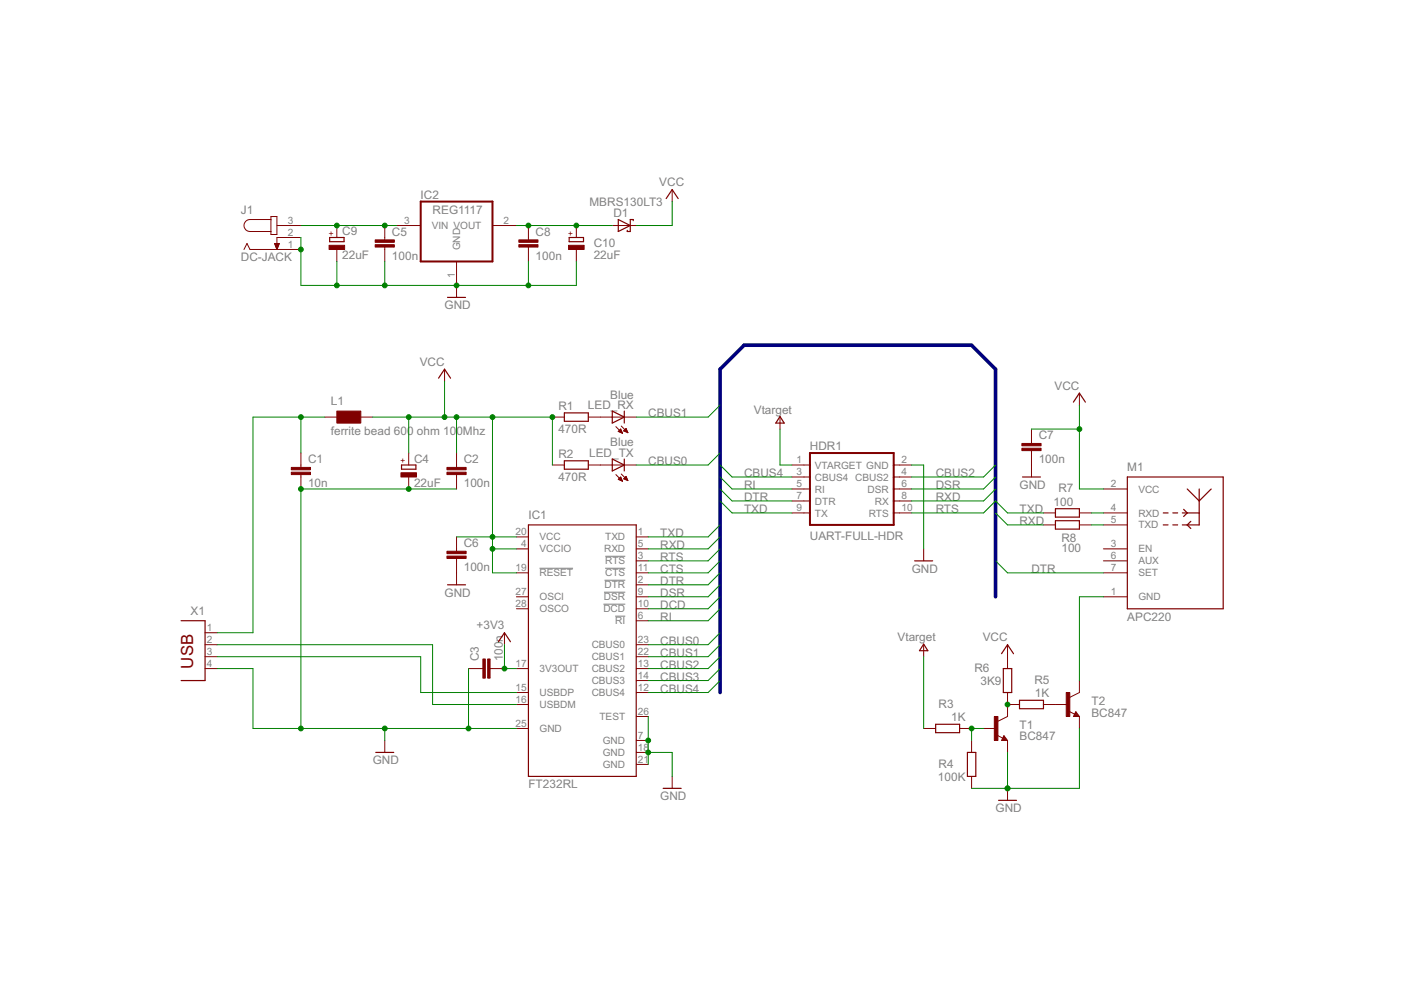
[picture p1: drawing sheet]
<svg xmlns="http://www.w3.org/2000/svg" width="297mm" height="210mm" viewBox="0 0 297 210" stroke-linecap="round" stroke-linejoin="round" font-family="sans-serif">
<g fill="#808080" stroke="#808080" stroke-width=".21">
<path d="M128.3 117.9h4.3z"/>
<path d="M128.3 120.5h4.3z"/>
<path d="M128.2 123h4.4z"/>
<path d="M128.1 125.6h4.5z"/>
<path d="M127.9 128.1h4.7z"/>
<path d="M130.4 130.6h2.2z"/>
<path d="M114.4 120.5h7.1z"/>
</g>
<g fill="#800000" stroke="#800000" stroke-width=".21">
<path d="M233.9 126.5h5.1z"/>
<path d="M233.9 103.7h5.1z"/>
<path d="M233.9 116.4h5.1z"/>
<path d="M233.9 108.8h5.1z"/>
<path d="M233.9 111.3h5.1z"/>
<path d="M233.9 118.9h5.1z"/>
<path d="M233.9 121.5h5.1z"/>
<path d="M109.5 113.8h2.5z"/>
<path d="M109.5 141.8h2.5z"/>
<path d="M109.5 146.8h2.5z"/>
<path d="M109.5 149.4h2.5z"/>
<path d="M109.5 129.1h2.5z"/>
<path d="M109.5 126.5h2.5z"/>
<path d="M134.9 157h2.5z"/>
<path d="M134.9 113.8h2.5z"/>
<path d="M134.9 116.4h2.5z"/>
<path d="M134.9 118.9h2.5z"/>
<path d="M134.9 121.5h2.5z"/>
<path d="M134.9 124h2.5z"/>
<path d="M134.9 126.5h2.5z"/>
<path d="M134.9 129.1h2.5z"/>
<path d="M134.9 131.6h2.5z"/>
<path d="M134.9 136.7h2.5z"/>
<path d="M134.9 139.2h2.5z"/>
<path d="M134.9 141.8h2.5z"/>
<path d="M134.9 144.3h2.5z"/>
<path d="M134.9 146.8h2.5z"/>
<path d="M109.5 116.4h2.5z"/>
<path d="M109.5 121.5h2.5z"/>
<path d="M109.5 154.5h2.5z"/>
<path d="M134.9 159.5h2.5z"/>
<path d="M134.9 151.9h2.5z"/>
<path d="M134.9 162.1h2.5z"/>
<path d="M63.8 96.1v2.5z"/>
<path d="M63.8 101.1v2.6z"/>
<path d="M63.8 98.6v.5z"/>
<path d="M63.8 100.6v.5z"/>
<path d="M96.8 96.1v2.5z"/>
<path d="M96.8 101.1v2.6z"/>
<path d="M96.8 98.6v.5z"/>
<path d="M96.8 100.6v.5z"/>
<path d="M132.4 98.6h2.5z"/>
<path d="M127.3 98.6h2.5z"/>
<path d="M129.8 98.6h2.6z"/>
<path d="M130.6 100.6l1.4 1.4z"/>
<path d="M131.7 100.5l1.4 1.4z"/>
<path d="M131.1 101.6l.9 .4z"/>
<path d="M131.1 101.6l.5-.5z"/>
<path d="M131.6 101.1l.4 .9z"/>
<path d="M131.6 101.9h.3z"/>
<path d="M131.3 101.7h.5z"/>
<path d="M131.1 101.6h.7z"/>
<path d="M131.3 101.5h.4z"/>
<path d="M131.4 101.4h.3z"/>
<path d="M131.5 101.2h.1z"/>
<path d="M132.2 101.5l.9 .4z"/>
<path d="M132.2 101.5l.5-.5z"/>
<path d="M132.7 101l.4 .9z"/>
<path d="M132.7 101.7h.4z"/>
<path d="M132.4 101.6h.6z"/>
<path d="M132.3 101.5h.6z"/>
<path d="M132.4 101.4h.5z"/>
<path d="M132.5 101.2h.3z"/>
<path d="M132.6 101.1h.2z"/>
<path d="M124.7 88.4h2.6z"/>
<path d="M117.1 88.4h2.6z"/>
<path d="M86.7 101.1v2.6z"/>
<path d="M86.7 96.1v2.5z"/>
<path d="M81.6 157v2.5z"/>
<path d="M94.3 78.3v2.5z"/>
<path d="M132.4 88.4h2.5z"/>
<path d="M127.3 88.4h2.5z"/>
<path d="M129.8 88.4h2.6z"/>
<path d="M130.6 90.5l1.4 1.4z"/>
<path d="M131.7 90.3l1.4 1.4z"/>
<path d="M131.1 91.5l.9 .4z"/>
<path d="M131.1 91.5l.5-.5z"/>
<path d="M131.6 91l.4 .9z"/>
<path d="M131.6 91.7h.3z"/>
<path d="M131.4 91.6h.5z"/>
<path d="M131.1 91.5h.7z"/>
<path d="M131.2 91.4h.6z"/>
<path d="M131.3 91.2h.4z"/>
<path d="M131.5 91.1h.2z"/>
<path d="M132.2 91.4l.9 .3z"/>
<path d="M132.2 91.4l.5-.6z"/>
<path d="M132.7 90.8l.4 .9z"/>
<path d="M132.8 91.6h.3z"/>
<path d="M132.5 91.5h.5z"/>
<path d="M132.2 91.4h.7z"/>
<path d="M132.4 91.2h.5z"/>
<path d="M132.5 91.1h.3z"/>
<path d="M132.6 91h.2z"/>
<path d="M43.5 134.2h2.5z"/>
<path d="M43.5 136.7h2.5z"/>
<path d="M43.5 139.2h2.5z"/>
<path d="M43.5 141.8h2.5z"/>
<path d="M68.9 88.4h2.5z"/>
<path d="M76.5 88.4h2.5z"/>
<path d="M124.7 98.6h2.6z"/>
<path d="M117.1 98.6h2.6z"/>
<path d="M58.7 47.8h5.1z"/>
<path d="M58.7 50.4h5.1z"/>
<path d="M58.7 52.9h5.1z"/>
<path d="M53 46.5h4.4z"/>
<path d="M57.4 46.5v2.6z"/>
<path d="M53 49.1h4.4z"/>
<path d="M57.4 49.1v.6z"/>
<path d="M57.4 49.7h1.3z"/>
<path d="M58.7 45.9v3.8z"/>
<path d="M57.4 45.9h1.3z"/>
<path d="M57.4 45.9v.6z"/>
<path d="M53 52.9h5.7z"/>
<path d="M52.4 51.6l.6 1.3z"/>
<path d="M52.4 51.6l-.7 1.3z"/>
<path d="M58.7 50.4v2.5z"/>
<path d="M58.2 51.6l.5 1.3z"/>
<path d="M58.2 51.6h1z"/>
<path d="M59.2 51.6l-.5 1.3z"/>
<path d="M58.6 52.7h.2z"/>
<path d="M58.6 52.5h.3z"/>
<path d="M58.5 52.4h.4z"/>
<path d="M58.5 52.3h.4z"/>
<path d="M58.4 52.2h.6z"/>
<path d="M58.4 52h.7z"/>
<path d="M58.3 51.9h.8z"/>
<path d="M58.3 51.8h.8z"/>
<path d="M58.2 51.7h1z"/>
<path d="M99.3 141.8h2.6z"/>
<path d="M104.4 141.8h2.6z"/>
<path d="M101.9 141.8h.5z"/>
<path d="M103.9 141.8h.5z"/>
<path d="M142.5 164.6v2.6z"/>
<path d="M107 134.2v2.5z"/>
<path d="M167.9 106.2h2.6z"/>
<path d="M167.9 108.8h2.6z"/>
<path d="M190.8 106.2h2.5z"/>
<path d="M190.8 108.8h2.5z"/>
<path d="M190.8 103.7h2.5z"/>
<path d="M167.9 103.7h2.6z"/>
<path d="M170.5 101.1h1.2z"/>
<path d="M170.5 103.7h1.2z"/>
<path d="M189.5 103.7h1.3z"/>
<path d="M189.5 101.1h1.3z"/>
<path d="M189.5 98.6h1.3z"/>
<path d="M190.8 101.1h2.5z"/>
<path d="M167.9 101.1h2.6z"/>
<path d="M167.9 98.6h2.6z"/>
<path d="M190.8 98.6h2.5z"/>
<path d="M170.5 106.2h1.2z"/>
<path d="M170.5 108.8h1.2z"/>
<path d="M189.5 106.2h1.3z"/>
<path d="M189.5 108.8h1.3z"/>
<path d="M170.5 98.6h1.2z"/>
<path d="M195.8 116.4v2.5z"/>
<path d="M84.1 47.8h5.1z"/>
<path d="M104.4 47.8h5.1z"/>
<path d="M96.8 55.4v5.1z"/>
<path d="M81.6 47.8v2.6z"/>
<path d="M81.6 52.9v2.5z"/>
<path d="M81.6 50.4v.5z"/>
<path d="M81.6 52.4v.5z"/>
<path d="M142.5 40.2v2.5z"/>
<path d="M96.8 60.5v2.6z"/>
<path d="M129.8 47.8h2.6z"/>
<path d="M132.4 47.8h2.5z"/>
<path d="M96.8 113.8v2.6z"/>
<path d="M96.8 118.9v2.6z"/>
<path d="M96.8 116.4v.5z"/>
<path d="M96.8 118.4v.5z"/>
<path d="M96.8 121.5v2.5z"/>
<path d="M218.7 91v2.5z"/>
<path d="M218.7 96.1v2.5z"/>
<path d="M218.7 93.5v.5z"/>
<path d="M218.7 95.5v.6z"/>
<path d="M218.7 98.6v2.5z"/>
<path d="M112 47.8v2.6z"/>
<path d="M112 52.9v2.5z"/>
<path d="M112 50.4v.5z"/>
<path d="M112 52.4v.5z"/>
<path d="M71.4 52.9v2.5z"/>
<path d="M71.4 47.8v2.6z"/>
<path d="M208.5 154.5h2.6z"/>
<path d="M213.6 157v2.5z"/>
<path d="M213.6 149.4v2.5z"/>
<path d="M211.6 152.9l2-1z"/>
<path d="M212.9 156l.7 1z"/>
<path d="M212.3 157h1.3z"/>
<path d="M212.9 156l-.6 1z"/>
<path d="M211.4 155.9l1.2 .6z"/>
<path d="M223.8 149.4h2.5z"/>
<path d="M228.9 151.9v2.6z"/>
<path d="M228.9 144.3v2.5z"/>
<path d="M226.8 147.8l2.1-1z"/>
<path d="M228.1 150.9l.8 1z"/>
<path d="M227.6 151.9h1.3z"/>
<path d="M228.1 150.9l-.5 1z"/>
<path d="M226.6 150.8l1.3 .6z"/>
<path d="M195.8 154.5h2.6z"/>
<path d="M203.5 154.5h2.5z"/>
<path d="M206 164.6v2.6z"/>
<path d="M206 157v2.5z"/>
<path d="M213.6 149.4h2.6z"/>
<path d="M221.2 149.4h2.6z"/>
<path d="M213.6 139.2v2.6z"/>
<path d="M213.6 146.8v2.6z"/>
<path d="M213.6 136.7v2.5z"/>
<path d="M213.6 167.2v2.5z"/>
<path d="M165.4 88.4v2.6z"/>
<path d="M195.8 136.7v2.5z"/>
<path d="M228.9 83.4v2.5z"/>
<path d="M221.2 108.8h2.6z"/>
<path d="M228.9 108.8h2.5z"/>
<path d="M221.2 111.3h2.6z"/>
<path d="M228.9 111.3h2.5z"/>
<path d="M122.2 52.9v2.5z"/>
<path d="M122.2 47.8v2.6z"/>
</g>
<g fill="#800000" stroke="#800000" stroke-width=".25">
<path d="M239 101.1v28z"/>
<path d="M239 129.1h20.3z"/>
<path d="M259.3 101.1v28z"/>
<path d="M239 101.1h20.3z"/>
<path d="M251.7 108.8h2.6z"/>
<path d="M254.3 106.2v2.6z"/>
<path d="M254.3 103.7v2.5z"/>
<path d="M251.7 103.7l2.6 2.5z"/>
<path d="M254.3 106.2l2.5-2.5z"/>
<path d="M254.3 108.8v2.5z"/>
<path d="M251.7 111.3h2.6z"/>
<path d="M251 108l.7 .8z"/>
<path d="M251.7 108.8l-.7 .7z"/>
<path d="M251.7 111.3l.8-.8z"/>
<path d="M251.7 111.3l.8 .8z"/>
<path d="M250.7 108.8h1z"/>
<path d="M248.7 108.8h1z"/>
<path d="M246.6 108.8h1z"/>
<path d="M250.7 111.3h1z"/>
<path d="M248.7 111.3h1z"/>
<path d="M246.6 111.3h1z"/>
<path d="M112 111.3h22.9z"/>
<path d="M134.9 111.3v53.3z"/>
<path d="M112 164.6h22.9z"/>
<path d="M112 111.3v53.3z"/>
<path d="M129.8 97.3l2.6 1.3z"/>
<path d="M129.8 99.9l2.6-1.3z"/>
<path d="M132.4 97.3v1.3z"/>
<path d="M132.4 98.6v1.3z"/>
<path d="M129.8 97.3v1.3z"/>
<path d="M129.8 98.6v1.3z"/>
<path d="M119.7 89.3h5z"/>
<path d="M119.7 87.5h5z"/>
<path d="M124.7 87.5v1.8z"/>
<path d="M119.7 87.5v1.8z"/>
<path d="M85.1 99.5h3.1z"/>
<path d="M88.2 98.6v.9z"/>
<path d="M85.1 98.6v.9z"/>
<path d="M85.1 98.6h3.1z"/>
<path d="M79.7 159.5h3.8z"/>
<path d="M94.3 78.3l1.2 1.9z"/>
<path d="M94.3 78.3l-1.3 1.9z"/>
<path d="M129.8 87.2l2.6 1.2z"/>
<path d="M129.8 89.7l2.6-1.3z"/>
<path d="M132.4 87.2v1.2z"/>
<path d="M132.4 88.4v1.3z"/>
<path d="M129.8 87.2v1.2z"/>
<path d="M129.8 88.4v1.3z"/>
<path d="M43.5 131.6v12.7z"/>
<path d="M38.4 144.3h5.1z"/>
<path d="M38.4 131.6h5.1z"/>
<path d="M119.7 99.5h5z"/>
<path d="M119.7 97.7h5z"/>
<path d="M124.7 97.7v1.8z"/>
<path d="M119.7 97.7v1.8z"/>
<path d="M140.6 167.2h3.8z"/>
<path d="M107 134.2l1.2 1.9z"/>
<path d="M107 134.2l-1.3 1.9z"/>
<path d="M193.9 118.9h3.8z"/>
<path d="M142.5 40.2l1.3 1.9z"/>
<path d="M142.5 40.2l-1.3 1.9z"/>
<path d="M94.9 63.1h3.8z"/>
<path d="M131.1 49.1l2.5-1.3z"/>
<path d="M131.1 46.5l2.5 1.3z"/>
<path d="M133.6 46.5h.7z"/>
<path d="M133.6 46.5v1.3z"/>
<path d="M131.1 46.5v2.6z"/>
<path d="M133.6 47.8v1.3z"/>
<path d="M134.3 46.5v.3z"/>
<path d="M133 49.1h.6z"/>
<path d="M133 48.8v.3z"/>
<path d="M94.9 124h3.8z"/>
<path d="M216.8 101.1h3.8z"/>
<path d="M69.9 51.2h3z"/>
<path d="M72.9 50.4v.8z"/>
<path d="M69.9 50.4v.8z"/>
<path d="M69.9 50.4h3z"/>
<path d="M212.6 156.9h.8z"/>
<path d="M212.9 156.2l.5 .7z"/>
<path d="M212.9 156.2l-.3 .5z"/>
<path d="M212.6 156.7h.4z"/>
<path d="M212.9 156.5l.1 .2z"/>
<path d="M227.8 151.8h.8z"/>
<path d="M228.1 151.2l.5 .6z"/>
<path d="M228.1 151.2l-.3 .5z"/>
<path d="M227.8 151.7h.4z"/>
<path d="M228.1 151.4l.1 .3z"/>
<path d="M198.4 153.6h5.1z"/>
<path d="M198.4 155.3h5.1z"/>
<path d="M198.4 153.6v1.7z"/>
<path d="M203.5 153.6v1.7z"/>
<path d="M205.1 159.5v5.1z"/>
<path d="M206.9 159.5v5.1z"/>
<path d="M205.1 164.6h1.8z"/>
<path d="M205.1 159.5h1.8z"/>
<path d="M216.2 148.5h5z"/>
<path d="M216.2 150.3h5z"/>
<path d="M216.2 148.5v1.8z"/>
<path d="M221.2 148.5v1.8z"/>
<path d="M214.5 141.8v5z"/>
<path d="M212.7 141.8v5z"/>
<path d="M212.7 141.8h1.8z"/>
<path d="M212.7 146.8h1.8z"/>
<path d="M213.6 136.7l1.3 1.9z"/>
<path d="M213.6 136.7l-1.3 1.9z"/>
<path d="M211.7 169.7h3.8z"/>
<path d="M165.4 88.3l.9 1.4z"/>
<path d="M165.4 88.3l-.9 1.4z"/>
<path d="M164.5 89.7h1.8z"/>
<path d="M195.8 136.6l.9 1.4z"/>
<path d="M195.8 136.6l-.9 1.4z"/>
<path d="M194.9 138h1.8z"/>
<path d="M228.9 83.4l1.2 1.9z"/>
<path d="M228.9 83.4l-1.3 1.9z"/>
<path d="M223.8 107.9h5.1z"/>
<path d="M223.8 109.6h5.1z"/>
<path d="M223.8 107.9v1.7z"/>
<path d="M228.9 107.9v1.7z"/>
<path d="M223.8 110.4h5.1z"/>
<path d="M223.8 112.2h5.1z"/>
<path d="M223.8 110.4v1.8z"/>
<path d="M228.9 110.4v1.8z"/>
<path d="M120.7 51.2h3z"/>
<path d="M123.7 50.4v.8z"/>
<path d="M120.7 50.4v.8z"/>
<path d="M120.7 50.4h3z"/>
</g>
<g fill="#800000" stroke="#800000" stroke-width=".21">
<path d="M61.8 100.1h4v.5h-4z"/>
<path d="M61.8 99.1h4v.5h-4z"/>
<path d="M94.8 100.1h4v.5h-4z"/>
<path d="M94.8 99.1h4v.5h-4z"/>
<path d="M85 100.2h3.3v.9h-3.3z"/>
<path d="M71.4 87.2h5.1v2.5h-5.1z"/>
<path d="M103.4 139.7h.5v4.1h-.5z"/>
<path d="M102.4 139.7h.5v4.1h-.5z"/>
<path d="M79.5 51.9h4.1v.5h-4.1z"/>
<path d="M79.5 50.9h4.1v.5h-4.1z"/>
<path d="M94.8 117.9h4v.5h-4z"/>
<path d="M94.8 116.9h4v.5h-4z"/>
<path d="M216.7 95h4v.5h-4z"/>
<path d="M216.7 94h4v.5h-4z"/>
<path d="M110 51.9h4.1v.5h-4.1z"/>
<path d="M110 50.9h4.1v.5h-4.1z"/>
<path d="M69.8 52h3.3v.9h-3.3z"/>
<path d="M210.8 151.9h.8v5.1h-.8z"/>
<path d="M226.1 146.8h.7v5.1h-.7z"/>
<path d="M120.5 52h3.3v.9h-3.3z"/>
</g>
<path d="M53 46.5a1.27 1.27 0 0 0-1.3 1.3 1.27 1.27 0 0 0 1.3 1.3" fill="none" stroke="#800000" stroke-width=".21"/>
<g fill="#800000" stroke="#800000" stroke-width=".42">
<path d="M171.7 111.3h17.8z"/>
<path d="M189.5 108.8v2.5z"/>
<path d="M189.5 106.2v2.6z"/>
<path d="M189.5 103.7v2.5z"/>
<path d="M189.5 101.1v2.6z"/>
<path d="M189.5 98.6v2.5z"/>
<path d="M189.5 96.1v2.5z"/>
<path d="M171.7 96.1h17.8z"/>
<path d="M171.7 96.1v2.5z"/>
<path d="M171.7 98.6v2.5z"/>
<path d="M171.7 101.1v2.6z"/>
<path d="M171.7 103.7v2.5z"/>
<path d="M171.7 106.2v2.6z"/>
<path d="M171.7 108.8v2.5z"/>
<path d="M89.2 55.4h15.2z"/>
<path d="M104.4 42.7v12.7z"/>
<path d="M89.2 42.7h15.2z"/>
<path d="M89.2 42.7v12.7z"/>
</g>
<g fill="#000080" stroke="#000080" stroke-width=".76">
<path d="M211.1 78.3v48.2z"/>
<path d="M206 73.2l5.1 5.1z"/>
<path d="M157.8 73.2h48.2z"/>
<path d="M152.7 78.3l5.1-5.1z"/>
<path d="M152.7 78.3v68.5z"/>
</g>
<g fill="#008000" stroke="#008000" stroke-width=".21">
<path d="M46 134.2h7.6z"/>
<path d="M53.6 88.4v45.8z"/>
<path d="M53.6 88.4h10.2z"/>
<path d="M63.8 88.4h5.1z"/>
<path d="M63.8 88.4v7.7z"/>
<path d="M46 136.7h45.7z"/>
<path d="M91.7 136.7v12.7z"/>
<path d="M91.7 149.4h17.8z"/>
<path d="M46 139.2h43.2z"/>
<path d="M89.2 139.2v7.6z"/>
<path d="M89.2 146.8h20.3z"/>
<path d="M104.4 121.5h5.1z"/>
<path d="M104.4 116.4h5.1z"/>
<path d="M104.4 116.4v5.1z"/>
<path d="M104.4 113.8h5.1z"/>
<path d="M104.4 113.8v2.6z"/>
<path d="M96.8 88.4v7.7z"/>
<path d="M96.8 88.4h7.6z"/>
<path d="M79 88.4h7.7z"/>
<path d="M86.7 88.4h7.6z"/>
<path d="M94.3 88.4h2.5z"/>
<path d="M86.7 88.4v7.7z"/>
<path d="M104.4 88.4v25.4z"/>
<path d="M94.3 80.8v7.6z"/>
<path d="M104.4 88.4h12.7z"/>
<path d="M117.1 88.4v10.2z"/>
<path d="M96.8 113.8h7.6z"/>
<path d="M142.5 42.7v5.1z"/>
<path d="M134.9 47.8h7.6z"/>
<path d="M228.9 103.7h5z"/>
<path d="M228.9 91v12.7z"/>
<path d="M228.9 85.9v5.1z"/>
<path d="M218.7 91h10.2z"/>
<path d="M46 141.8h7.6z"/>
<path d="M53.6 141.8v12.7z"/>
<path d="M53.6 154.5h10.2z"/>
<path d="M63.8 154.5h17.8z"/>
<path d="M81.6 154.5h17.7z"/>
<path d="M99.3 154.5h10.2z"/>
<path d="M63.8 103.7v50.8z"/>
<path d="M63.8 103.7h22.9z"/>
<path d="M86.7 103.7h10.1z"/>
<path d="M99.3 141.8v12.7z"/>
<path d="M81.6 154.5v2.5z"/>
<path d="M137.4 157v2.5z"/>
<path d="M137.4 159.5v2.6z"/>
<path d="M137.4 159.5h5.1z"/>
<path d="M142.5 159.5v5.1z"/>
<path d="M137.4 151.9v5.1z"/>
<path d="M193.3 98.6h2.5z"/>
<path d="M195.8 98.6v17.8z"/>
<path d="M96.8 60.5h15.2z"/>
<path d="M112 55.4v5.1z"/>
<path d="M81.6 55.4v5.1z"/>
<path d="M71.4 60.5h10.2z"/>
<path d="M71.4 55.4v5.1z"/>
<path d="M63.8 50.4v2.5z"/>
<path d="M63.8 52.9v7.6z"/>
<path d="M63.8 60.5h7.6z"/>
<path d="M81.6 60.5h15.2z"/>
<path d="M112 60.5h10.2z"/>
<path d="M122.2 55.4v5.1z"/>
<path d="M206 167.2h7.6z"/>
<path d="M213.6 159.5v7.7z"/>
<path d="M213.6 167.2h15.3z"/>
<path d="M228.9 154.5v12.7z"/>
<path d="M137.4 136.7h12.7z"/>
<path d="M150.1 136.7l2.6-2.5z"/>
<path d="M134.9 98.6h15.2z"/>
<path d="M152.7 96.1l-2.6 2.5z"/>
<path d="M137.4 139.2h12.7z"/>
<path d="M150.1 139.2l2.6-2.5z"/>
<path d="M134.9 88.4h15.2z"/>
<path d="M152.7 85.9l-2.6 2.5z"/>
<path d="M137.4 141.8h12.7z"/>
<path d="M150.1 141.8l2.6-2.6z"/>
<path d="M193.3 101.1h15.2z"/>
<path d="M208.5 101.1l2.6-2.5z"/>
<path d="M137.4 144.3h12.7z"/>
<path d="M152.7 141.8l-2.6 2.5z"/>
<path d="M137.4 146.8h12.7z"/>
<path d="M152.7 144.3l-2.6 2.5z"/>
<path d="M155.2 101.1h12.7z"/>
<path d="M152.7 98.6l2.5 2.5z"/>
<path d="M137.4 113.8h12.7z"/>
<path d="M150.1 113.8l2.6-2.5z"/>
<path d="M211.1 106.2l2.5 2.6z"/>
<path d="M213.6 108.8h7.6z"/>
<path d="M155.2 108.8h12.7z"/>
<path d="M152.7 106.2l2.5 2.6z"/>
<path d="M137.4 116.4h12.7z"/>
<path d="M150.1 116.4l2.6-2.6z"/>
<path d="M211.1 108.8l2.5 2.5z"/>
<path d="M213.6 111.3h7.6z"/>
<path d="M193.3 106.2h15.2z"/>
<path d="M208.5 106.2l2.6-2.5z"/>
<path d="M137.4 118.9h12.7z"/>
<path d="M150.1 118.9l2.6-2.5z"/>
<path d="M193.3 108.8h15.2z"/>
<path d="M208.5 108.8l2.6-2.6z"/>
<path d="M137.4 121.5h12.7z"/>
<path d="M150.1 121.5l2.6-2.6z"/>
<path d="M137.4 124h12.7z"/>
<path d="M150.1 124l2.6-2.5z"/>
<path d="M213.6 121.5h20.3z"/>
<path d="M211.1 118.9l2.5 2.6z"/>
<path d="M155.2 106.2h12.7z"/>
<path d="M152.7 103.7l2.5 2.5z"/>
<path d="M137.4 126.5h12.7z"/>
<path d="M150.1 126.5l2.6-2.5z"/>
<path d="M193.3 103.7h15.2z"/>
<path d="M208.5 103.7l2.6-2.6z"/>
<path d="M137.4 129.1h12.7z"/>
<path d="M150.1 129.1l2.6-2.6z"/>
<path d="M137.4 131.6h12.7z"/>
<path d="M150.1 131.6l2.6-2.5z"/>
<path d="M155.2 103.7h12.7z"/>
<path d="M152.7 101.1l2.5 2.6z"/>
<path d="M107 141.8h2.5z"/>
<path d="M107 136.7v5.1z"/>
<path d="M63.8 47.8h7.6z"/>
<path d="M71.4 47.8h10.2z"/>
<path d="M81.6 47.8h2.5z"/>
<path d="M122.2 47.8h7.6z"/>
<path d="M112 47.8h10.2z"/>
<path d="M109.5 47.8h2.5z"/>
<path d="M206 154.5v2.5z"/>
<path d="M206 154.5h2.5z"/>
<path d="M228.9 126.5h5z"/>
<path d="M228.9 126.5v17.8z"/>
<path d="M165.4 91v7.6z"/>
<path d="M165.4 98.6h2.5z"/>
<path d="M195.8 139.2v15.3z"/>
<path d="M231.4 108.8h2.5z"/>
<path d="M231.4 111.3h2.5z"/>
<circle cx="63.8" cy="88.4" r=".51"/>
<circle cx="104.4" cy="116.4" r=".51"/>
<circle cx="96.8" cy="88.4" r=".51"/>
<circle cx="86.7" cy="88.4" r=".51"/>
<circle cx="104.4" cy="113.8" r=".51"/>
<circle cx="104.4" cy="88.4" r=".51"/>
<circle cx="94.3" cy="88.4" r=".51"/>
<circle cx="117.1" cy="88.4" r=".51"/>
<circle cx="228.9" cy="91" r=".51"/>
<circle cx="63.8" cy="154.5" r=".51"/>
<circle cx="63.8" cy="103.7" r=".51"/>
<circle cx="86.7" cy="103.7" r=".51"/>
<circle cx="99.3" cy="154.5" r=".51"/>
<circle cx="81.6" cy="154.5" r=".51"/>
<circle cx="137.4" cy="159.5" r=".51"/>
<circle cx="137.4" cy="157" r=".51"/>
<circle cx="96.8" cy="60.5" r=".51"/>
<circle cx="71.4" cy="60.5" r=".51"/>
<circle cx="63.8" cy="52.9" r=".51"/>
<circle cx="81.6" cy="60.5" r=".51"/>
<circle cx="112" cy="60.5" r=".51"/>
<circle cx="213.6" cy="167.2" r=".51"/>
<circle cx="107" cy="141.8" r=".51"/>
<circle cx="81.6" cy="47.8" r=".51"/>
<circle cx="71.4" cy="47.8" r=".51"/>
<circle cx="112" cy="47.8" r=".51"/>
<circle cx="122.2" cy="47.8" r=".51"/>
<circle cx="206" cy="154.5" r=".51"/>
<circle cx="213.6" cy="149.4" r=".51"/>
</g>
<text font-size="4" fill="#800000" x="40.9" y="141.8" transform="rotate(-90 40.9 141.8)">USB</text>
<g font-size="2.8" fill="#808080">
<text x="139.8" y="39.4">VCC</text>
<text x="51.1" y="45.3">J1</text>
<text x="89.2" y="42.1">IC2</text>
<text x="91.7" y="45.3">REG1117</text>
<text x="125" y="43.6">MBRS130LT3</text>
<text x="130.1" y="45.9">D1</text>
<text x="72.6" y="49.9">C9</text>
<text x="83.1" y="50">C5</text>
<text x="113.6" y="50">C8</text>
<text x="125.9" y="52.4">C10</text>
<text x="51.1" y="55.4">DC-JACK</text>
<text x="72.6" y="54.9">22uF</text>
<text x="83.1" y="55">100n</text>
<text x="113.6" y="55">100n</text>
<text x="125.9" y="54.9">22uF</text>
<text x="94.3" y="65.6">GND</text>
<text x="89" y="77.5">VCC</text>
<text x="223.6" y="82.6">VCC</text>
<text x="70.1" y="85.9">L1</text>
<text x="118.4" y="86.9">R1</text>
<text x="124.7" y="86.7">LED_RX</text>
<text x="129.4" y="84.5">Blue</text>
<text x="137.4" y="88.4">CBUS1</text>
<text x="159.8" y="87.7">Vtarget</text>
<text x="70.1" y="92.2">ferrite bead 600 ohm 100Mhz</text>
<text x="118.4" y="91.7">470R</text>
<text x="129.4" y="94.7">Blue</text>
<text x="171.7" y="95.4">HDR1</text>
<text x="220.2" y="93.1">C7</text>
<text x="65.3" y="98.2">C1</text>
<text x="87.8" y="98.1">C4</text>
<text x="98.3" y="98.2">C2</text>
<text x="118.4" y="101.9">470R</text>
<text x="118.4" y="97.1">R2</text>
<text x="124.9" y="96.8">LED_TX</text>
<text x="137.4" y="98.6">CBUS0</text>
<text x="157.8" y="101.1">CBUS4</text>
<text x="198.4" y="101.1">CBUS2</text>
<text x="220.2" y="98.2">100n</text>
<text x="239" y="99.9">M1</text>
<text x="65.3" y="103.3">10n</text>
<text x="87.8" y="103.2">22uF</text>
<text x="98.3" y="103.3">100n</text>
<text x="157.8" y="106.2">DTR</text>
<text x="157.8" y="103.7">RI</text>
<text x="198.4" y="106.2">RXD</text>
<text x="198.4" y="103.7">DSR</text>
<text x="216.2" y="103.7">GND</text>
<text x="223.4" y="107.2">100</text>
<text x="224.4" y="104.4">R7</text>
<text x="112" y="110">IC1</text>
<text x="140" y="113.8">TXD</text>
<text x="157.8" y="108.8">TXD</text>
<text x="198.4" y="108.8">RTS</text>
<text x="216.2" y="108.8">TXD</text>
<text x="216.2" y="111.3">RXD</text>
<text x="98.3" y="116">C6</text>
<text x="140" y="116.4">RXD</text>
<text x="140" y="118.9">RTS</text>
<text x="171.7" y="114.5">UART-FULL-HDR</text>
<text x="225" y="117.1">100</text>
<text x="225" y="114.9">R8</text>
<text x="98.3" y="121.1">100n</text>
<text x="140" y="121.4">CTS</text>
<text x="140" y="124">DTR</text>
<text x="193.3" y="121.4">GND</text>
<text x="218.7" y="121.4">DTR</text>
<text x="40.4" y="130.3">X1</text>
<text x="94.3" y="126.5">GND</text>
<text x="140" y="126.5">DSR</text>
<text x="140" y="129.1">DCD</text>
<text x="140" y="131.6">RI</text>
<text x="239" y="131.6">APC220</text>
<text x="101" y="133.4">+3V3</text>
<text x="140" y="136.7">CBUS0</text>
<text x="190.3" y="135.9">Vtarget</text>
<text x="208.3" y="135.9">VCC</text>
<text x="101.5" y="140.2" transform="rotate(-90 101.5 140.2)">C3</text>
<text x="106.6" y="140.2" transform="rotate(-90 106.6 140.2)">100n</text>
<text x="140" y="139.2">CBUS1</text>
<text x="140" y="141.8">CBUS2</text>
<text x="206.6" y="142.5">R6</text>
<text x="140" y="144.3">CBUS3</text>
<text x="140" y="146.8">CBUS4</text>
<text x="207.9" y="145.3">3K9</text>
<text x="219.3" y="145">R5</text>
<text x="219.4" y="147.9">1K</text>
<text x="231.4" y="149.4">T2</text>
<text x="199" y="150.1">R3</text>
<text x="201.7" y="152.9">1K</text>
<text x="216.2" y="154.5">T1</text>
<text x="231.4" y="151.9">BC847</text>
<text x="216.2" y="157">BC847</text>
<text x="79" y="162.1">GND</text>
<text x="112" y="167.2">FT232RL</text>
<text x="198.9" y="165.6">100K</text>
<text x="199" y="162.8">R4</text>
<text x="140" y="169.7">GND</text>
<text x="211.1" y="172.2">GND</text>
</g>
<g font-size="2.4" fill="#808080">
<text x="61" y="47.5">3</text>
<text x="85.7" y="47.5">3</text>
<text x="106.8" y="47.5">2</text>
<text x="61" y="50">2</text>
<text x="61" y="52.5">1</text>
<text x="91.5" y="48.6">VIN VOUT</text>
<text x="97.6" y="53.1" transform="rotate(-90 97.6 53.1)">GND</text>
<text x="96.4" y="58.9" transform="rotate(-90 96.4 58.9)">1</text>
<text x="168.9" y="100.8">3</text>
<text x="168.9" y="98.2">1</text>
<text x="172.8" y="101.9">CBUS4 CBUS2</text>
<text x="172.8" y="99.4">VTARGET GND</text>
<text x="191.1" y="100.8">4</text>
<text x="191.1" y="98.2">2</text>
<text x="168.9" y="105.9">7</text>
<text x="168.9" y="103.3">5</text>
<text x="172.8" y="107">DTR</text>
<text x="172.8" y="104.4">RI</text>
<text x="183.9" y="104.4">DSR</text>
<text x="185.5" y="107">RX</text>
<text x="191.1" y="105.9">8</text>
<text x="191.1" y="103.3">6</text>
<text x="235.5" y="103.3">2</text>
<text x="241.3" y="104.4">VCC</text>
<text x="109.3" y="113.5">20</text>
<text x="135.3" y="113.5">1</text>
<text x="168.9" y="108.4">9</text>
<text x="172.8" y="109.5">TX</text>
<text x="184.2" y="109.5">RTS</text>
<text x="191.1" y="108.4">10</text>
<text x="235.5" y="108.4">4</text>
<text x="235.5" y="110.9">5</text>
<text x="241.3" y="109.5">RXD</text>
<text x="241.3" y="112.1">TXD</text>
<text x="110.5" y="116">4</text>
<text x="114.4" y="114.6">VCC</text>
<text x="114.4" y="117.1">VCCIO</text>
<text x="128.1" y="117.1">RXD</text>
<text x="128.3" y="114.6">TXD</text>
<text x="128.3" y="119.7">RTS</text>
<text x="135.3" y="116">5</text>
<text x="135.3" y="118.6">3</text>
<text x="235.5" y="116">3</text>
<text x="235.5" y="118.6">6</text>
<text x="241.3" y="117.1">EN</text>
<text x="241.3" y="119.7">AUX</text>
<text x="109.3" y="121.1">19</text>
<text x="114.4" y="122.2">RESET</text>
<text x="128.2" y="124.8">DTR</text>
<text x="128.3" y="122.2">CTS</text>
<text x="135.3" y="121.1">11</text>
<text x="135.3" y="123.6">2</text>
<text x="235.5" y="121.1">7</text>
<text x="241.3" y="122.2">SET</text>
<text x="109.3" y="128.7">28</text>
<text x="109.3" y="126.2">27</text>
<text x="114.4" y="129.8">OSCO</text>
<text x="114.4" y="127.3">OSCI</text>
<text x="127.9" y="129.8">DCD</text>
<text x="128.1" y="127.3">DSR</text>
<text x="135.3" y="126.2">9</text>
<text x="135.3" y="128.7">10</text>
<text x="135.3" y="131.3">6</text>
<text x="235.5" y="126.2">1</text>
<text x="241.3" y="127.3">GND</text>
<text x="43.8" y="133.8">1</text>
<text x="43.8" y="136.3">2</text>
<text x="125.4" y="137.4">CBUS0</text>
<text x="130.4" y="132.4">RI</text>
<text x="135.3" y="136.3">23</text>
<text x="43.8" y="138.9">3</text>
<text x="43.8" y="141.4">4</text>
<text x="109.3" y="141.4">17</text>
<text x="114.4" y="142.5">3V3OUT</text>
<text x="125.4" y="140">CBUS1</text>
<text x="125.4" y="142.5">CBUS2</text>
<text x="135.3" y="138.9">22</text>
<text x="135.3" y="141.4">13</text>
<text x="135.3" y="143.9">14</text>
<text x="109.3" y="146.5">15</text>
<text x="109.3" y="149">16</text>
<text x="114.4" y="147.6">USBDP</text>
<text x="125.4" y="145.1">CBUS3</text>
<text x="125.4" y="147.6">CBUS4</text>
<text x="135.3" y="146.5">12</text>
<text x="109.3" y="154.1">25</text>
<text x="114.4" y="150.1">USBDM</text>
<text x="114.4" y="155.2">GND</text>
<text x="127.1" y="152.7">TEST</text>
<text x="135.3" y="151.6">26</text>
<text x="127.8" y="157.8">GND</text>
<text x="127.8" y="160.3">GND</text>
<text x="135.3" y="156.6">7</text>
<text x="135.3" y="159.2">18</text>
<text x="135.3" y="161.7">21</text>
<text x="127.8" y="162.8">GND</text>
</g>
<g font-size="2" fill="#800000">
<text x="70.8" y="49.9" transform="rotate(-90 70.8 49.9)">+</text>
<text x="121.6" y="49.9" transform="rotate(-90 121.6 49.9)">+</text>
<text x="86.1" y="98.2" transform="rotate(-90 86.1 98.2)">+</text>
</g>
</svg>
